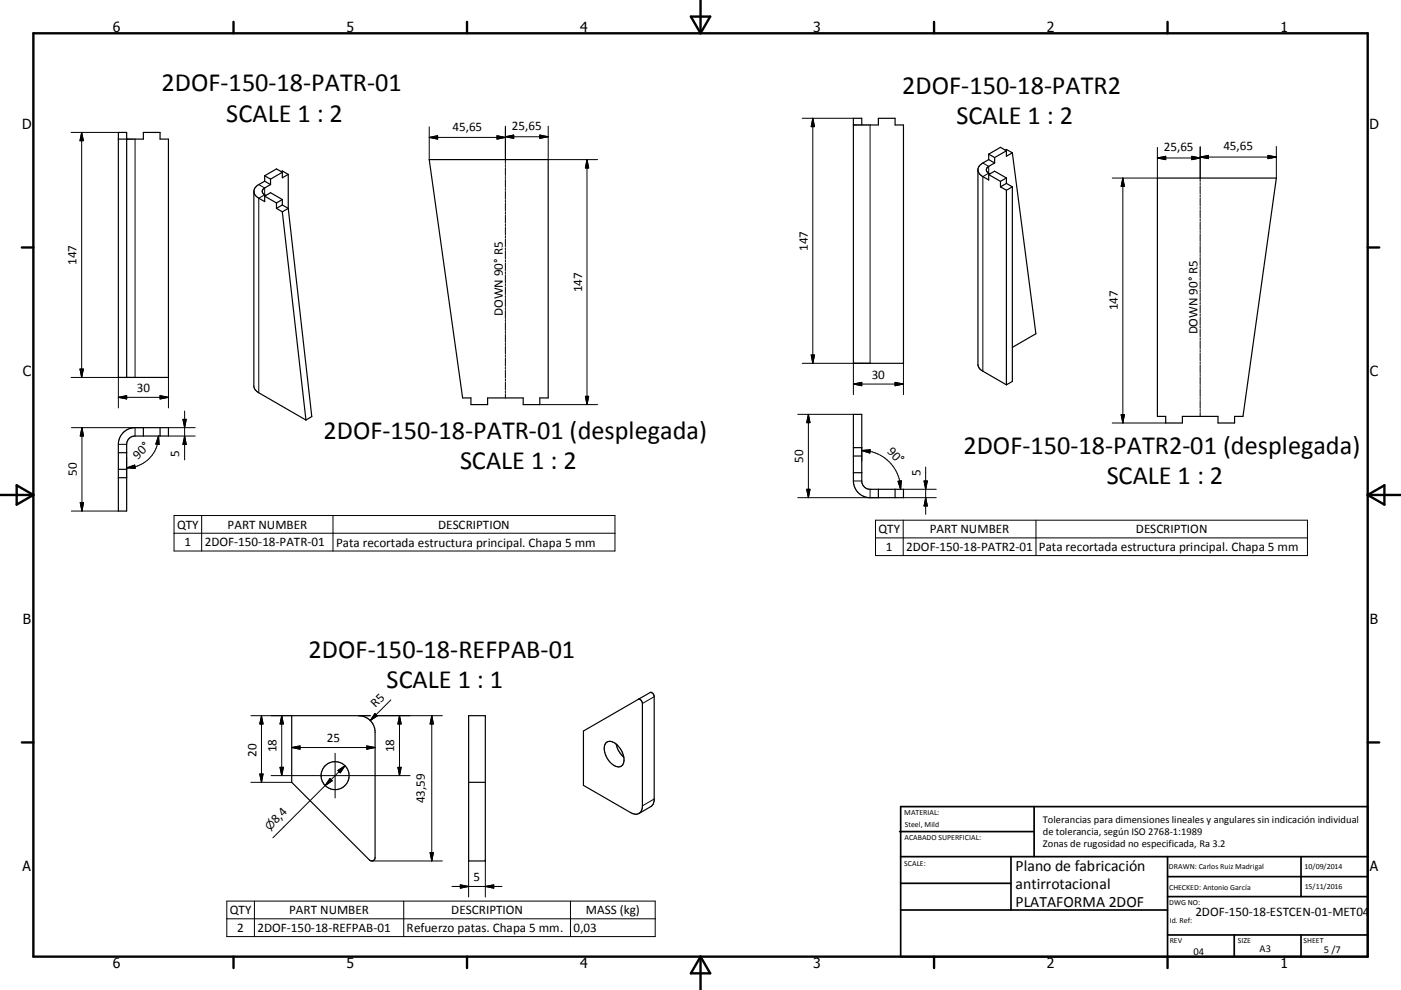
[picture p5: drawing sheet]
<svg xmlns="http://www.w3.org/2000/svg" width="420mm" height="297mm" viewBox="0 0 420 297" stroke-linecap="round" stroke-linejoin="round" font-family="sans-serif">
<g fill="none" stroke="#000" stroke-width=".36">
<path d="M255.9 37.5h7.4v-2h5.1v2h2.5v71.5h-15v-73.5h2.5v2M35.5 41.7h7.5v-2h5v2h2.5v71.5h-15v-73.5h2.5v73.5M76.1 57.4v58.4a2.5 2.5 0 0 0 1.5 2l14.1 8.2M79.4 52.7l1.7 1M79.4 52.7v1.7M79.4 54.4l-1.8 1a2.17 2.17 0 0 0-1.5 2 2.17 2.17 0 0 0 1.5 2.1l1.8 1v-1.6M79.4 54.4l1.7 1M79.4 58.9l1.7-1.1 3.5 2.1M79.4 58.9l3.5 2M81.1 53.7v1.7M81.1 55.4l-1.7 1a1.17 1.17 0 0 0-.8 1.3 1.17 1.17 0 0 0 1.1 1M84.3 51.5l.3-.2 1.8 1"/>
<path d="M84.6 51.7l-1.7-1-3.5 2M84.6 51.7l-3.5 2M84.6 51.7v1.6l1.8-1M84.6 59.9v1.6M84.6 59.9l-1.7 1M86.4 52.3v10.2M128.7 47.9h35.7v71.5h-2.6v2h-4.9v-2h-10.7v2h-5v-2h-2.5zM293.2 51.1l.8 1.4 2.4 1.5v-1.6M296.4 47.9l-2.4 1.5-.5 .5-.3 .9v58.5a2.5 2.5 0 0 0 1.5 2.1l7 4M296.4 52.4l3.6 2M296.4 46.3v1.6M296.4 52.4l1.8-1 3.5 2"/>
<path d="M296.4 46.3l1.8 1M296.4 47.9l1.8 1M298.2 48.9l-1.8 1a1.18 1.18 0 0 0-.7 1.3 1.18 1.18 0 0 0 1.1 1M298.2 47.3v1.6M300 56.1l1.7 1M300 54.4v1.7M301.4 45l.3-.2 1.8 1.1M301.7 45.2v1.7l1.8-1M301.7 53.4v1.6M301.7 57.1v58.3M301.7 55l1.8 1.1M301.7 53.4l-1.7 1"/>
<path d="M301.7 55l-1.7 1.1M301.7 45.2l-1.7-1-3.6 2.1M301.7 45.2l-3.5 2.1M303.5 56.1v58.3l-1.8 1M303.5 56.1l-1.8 1M303.5 45.9l7.1 54.2-7.1 4.1M347 53.4h35.7l-10 71.5h-2.6v2h-4.9v-2h-10.7v2h-5v-2h-2.5zM82.9 60.9v1.6M82.9 62.5l1.7 1.1M84.6 61.5l-1.7 1M84.6 61.5l1.8 1M84.6 63.6l7.1 62.4"/>
<path d="M86.4 62.5l-1.8 1.1M86.4 62.5l7.1 62.5-1.8 1M35.5 135.8h2.5M37.1 129.6l1.4-.9 1.5-.4h10.5v2.5h-10a2.5 2.5 0 0 0-2.5 2.5v20h-2.5v-20a5 5 0 0 1 1.6-3.7zM43 128.3v2.5M48 128.3v2.5M255.9 124.3h2.5v20a2.51 2.51 0 0 0 2.5 2.5h10v2.5h-10a5 5 0 0 1-5-5zM255.9 136.8h2.5M255.9 134.3h2.5M35.5 140.8h2.5M35.5 143.3h2.5M255.9 141.8h2.5"/>
<path d="M263.3 146.8v2.5M268.4 146.8v2.5M87.5 214.7h20a5 5 0 0 1 5 5v37.6a.98 .98 0 0 1-.7 .9 .98 .98 0 0 1-1-.2l-23.3-23.3zM140.5 214.7h5v43.6h-5zM174.9 219.3l16.5-9.5a1.21 1.21 0 0 1 1.2 1.3v30.7a2.16 2.16 0 0 1-1 2.2 2.16 2.16 0 0 1-2.5-.2l-14.2-8.2zM191.4 209.8l3.5-2a1.1 1.1 0 0 1 1.2 1v31.3l-.2 1-.6 .7-3.7 2.3M140.5 234.7h5M181.7 222.9a2.61 2.61 0 0 1 3.7 1 5.1 5.1 0 0 1 1.3 5.6 2.45 2.45 0 0 1-3.7-.7 5.3 5.3 0 0 1-1.3-5.9zM184.8 223.3a6.9 6.9 0 0 0 2.2 3.9"/>
<circle cx="100.5" cy="232.7" r="4.2"/>
</g>
<g fill="none" stroke="#000" stroke-width=".3">
<path d="M21.3 39.7h14.2M24.5 39.7v73.5M24.5 39.7l.5 2.5h-1zM128.7 38.1v9.8M151.5 37.9v11.2M164.4 37.9v10h14.8M240.5 35.5h15.4M243.7 35.5v73.5M243.7 35.5l.5 2.5h-1zM260.9 37.5v71.5h-20.4M40.5 41.7v71.5h-19.2M77.6 55.4l1.8 1v2.1l-1.8 1v58.3"/>
<path d="M128.7 41.2h22.8M128.7 41.2l2.5-.5v1zM149 40.7l2.5 .5-2.5 .5zM151.5 49.4v.6M151.5 50.3v2.4M151.5 53v.5M151.5 53.9v2.3M151.5 56.5v.6M151.5 57.4v2.4M151.5 41h12.9M151.5 41l2.5-.5v1zM161.8 40.5l2.6 .5-2.6 .5z"/>
<path d="M176 47.9v73.5M176 47.9l.5 2.5h-1zM294.7 48.9l1.7 1v2.1l-1.7 1v58.4M336.6 53.4v73.5M336.6 53.4l.5 2.5h-1zM347 47.4h12.8M347 47.4l2.5-.5v1zM347 44.2v9.2h-13.5M357.3 46.9l2.5 .5-2.5 .5zM359.8 43.9v10.7M359.8 54.9v.6M359.8 55.8v2.4"/>
<path d="M359.8 58.5v.6M359.8 59.4v2.4M359.8 47.1h22.9M359.8 47.1l2.5-.5v1zM380.1 46.6l2.6 .5-2.6 .5zM382.7 43.9v9.5M151.5 60.1v.6M151.5 61v2.4M151.5 63.7v.6M151.5 64.6v2.4M151.5 67.3v.5M151.5 68.2v2.3"/>
<path d="M151.5 70.8v.6M151.5 71.7v2.4M151.5 74.4v.6M151.5 75.3v2.4M151.5 78v.6M151.5 78.9v2.4M359.8 62.1v.5M359.8 62.9v2.4M359.8 65.6v.6M359.8 66.5v2.4M359.8 69.2v.6M359.8 70.1v2.4"/>
<path d="M359.8 72.8v.6M359.8 73.7v2.4M359.8 76.4v.5M359.8 77.2v2.4M359.8 79.9v.6M151.5 81.6v.5M151.5 82.5v2.3M151.5 85.1v.6M151.5 86v2.4M151.5 88.7v.6M151.5 89.6v2.4M151.5 92.3v.6"/>
<path d="M151.5 93.2v2.4M151.5 95.9v.6M151.5 96.8v2.3M151.5 99.4v.6M359.8 80.8v2.4M359.8 83.5v.6M359.8 84.4v2.4M359.8 87.1v.6M359.8 88v2.3M359.8 90.7v.5M359.8 91.5v2.4M359.8 94.2v.6"/>
<path d="M359.8 95.1v2.4M359.8 97.8v.6M359.8 98.7v2.4M24 110.7h1l-.5 2.5zM35.5 119.2l2.5-.5v1zM35.5 119.2h15M35.5 113.2v9.2M48 118.7l2.5 .5-2.5 .5zM50.5 113.2v9.2M151.5 100.3v2.4M151.5 103v.6M151.5 103.9v2.4"/>
<path d="M151.5 106.6v.6M151.5 107.5v2.4M151.5 110.2v.5M151.5 111.1v2.3M151.5 113.7v.6M151.5 114.6v2.4M151.5 117.3v.6M151.5 118.2v1.2M175.5 118.9h1l-.5 2.5zM243.2 106.5h1l-.5 2.5zM255.9 115.2h15M255.9 115.2l2.5-.5v1z"/>
<path d="M255.9 109v9.4M268.4 114.7l2.5 .5-2.5 .5zM270.9 109v9.4M359.8 101.4v.6M359.8 102.3v2.4M359.8 105v.5M359.8 105.8v2.4M359.8 108.5v.6M359.8 109.4v2.4M359.8 112.1v.6M359.8 113v2.4M359.8 115.7v.6"/>
<path d="M359.8 116.6v2.4M359.8 119.3v.5M21.4 128.3h21.6M24.6 128.3v25M24.6 128.3l.4 2.5h-.9zM35.5 133.3h2.5M38 137.2v6.1M40.5 128.3v2.5M47.5 130.8a9.6 9.6 0 0 1-1.8 5.7 9.6 9.6 0 0 1-5.2 3.5l-2.5 .4M47.5 130.8l.2 2.6-1-.2zM50.5 130.8h8M50.5 128.3h8"/>
<path d="M54.8 125.8h1l-.4 2.5zM55.4 130.8l.4 2.5h-1zM55.4 123.3v14.7M161.8 121.4h17.4M239.2 124.3h16.7M242.4 124.3v25M242.4 124.3l.4 2.5h-.9zM258.4 134.3v4M258.4 135.2a11.6 11.6 0 0 1 8.8 4 11.5 11.5 0 0 1 2.8 7.6M258.4 135.2l2.5-.3-.1 1zM333.5 126.9h16M336.1 124.4h1l-.5 2.5z"/>
<path d="M359.8 120.1v2.4M359.8 122.8v.6M359.8 123.7v1.2M21.4 153.3h14.1M24.1 150.8h.9l-.4 2.5zM38 140.4l2.4-.9 .1 1zM52.2 154.7h132.2v10.6h-132.2zM52.2 160h132.2M60.5 154.7v10.6M99.8 154.7v10.6M239.2 149.3h24.1M241.9 146.8h.9l-.4 2.5z"/>
<path d="M255.9 144.3h2.5M260.9 146.8v2.5M262.5 156.1h129.5v10.6h-129.5zM269.2 144.4l1-.1-.2 2.5zM270.8 156.1v10.6M270.9 146.8h9.8M270.9 149.3h9.8M277 144.3h1l-.5 2.5zM277.5 140.1v14.2M277.5 149.3l.5 2.5h-1zM310.6 156.1v10.6M262.5 161.4h129.5"/>
<path d="M75.2 214.7h12.3M78.4 214.7l.5 2.5h-1zM78.4 214.7v20M84.5 214.7l.5 2.5h-1zM84.5 214.7v18M107.5 214.7h3.6M112.4 214.1l.7 .7-2.1 1.4zM112.9 214.7h19.7M117.2 210l-6.2 6.2M119.8 214.7l.5 2.5h-1zM119.8 214.7v18M129.5 214.7v43.6"/>
<path d="M129.5 214.7l.4 2.5h-1zM196.1 209l-3.5 2.1M75.2 234.7h12.3M77.9 232.2h1l-.5 2.5zM81.3 232.7h41.6M84 230.2h1l-.5 2.5zM87.5 224.3h25M87.5 224.3l2.4-.5v1zM97.5 235.7l-15.7 15.6M98.9 233.6l.7 .6-2.1 1.5zM100.5 226v13.4M101.3 231.2l2.1-1.5-1.4 2.2z"/>
<path d="M103.4 229.7l-5.9 6M110 223.8l2.5 .5-2.5 .5zM119.3 230.2h1l-.5 2.5zM196.1 239.7l-3.5 2.1M111.5 258.3h21.1M128.9 255.8h1l-.4 2.5zM140.5 258.3v10.8M145.5 258.3v10.8M68 270.3h128.4v10.7h-128.4zM68 275.6h128.4M76.3 270.3v10.7M121 270.3v10.7"/>
<path d="M135.5 265.9h15M138 265.5l2.5 .4-2.5 .6zM145.5 265.9l2.5-.4v1zM171 270.3v10.7"/>
</g>
<g fill="none" stroke="#000" stroke-width=".71">
<path d="M10 10h400v277h-400zM70 6.6v3.4M140 6.6v3.4M207.1 5h5.8l-2.9 5zM210 0v10M280 6.6v3.4M350 6.6v3.4M6.6 74.2h3.4M410 74.2h3.5M0 148.5h10M5 145.6l5 2.9-5 2.9zM410 148.5h10.1"/>
<path d="M410 148.5l5.1-2.9v5.8zM6.6 222.7h3.4M410 222.7h3.5M70 287v3.4M140 287v3.4M210 287v10M210 287l2.9 5h-5.8zM280 287v3.4M350 287v3.4"/>
</g>
<g fill="none" stroke="#000" stroke-width=".51">
<path d="M269.7 249.5h40.3M270 242h140v45h-140zM270 257h140M303.1 257v16M310 242v15M350 257v30M390.1 257v12M270 265h33.1M270 273h80M350 269h60M350 263h60M350 280.5h60"/>
<path d="M370 280.5v6.5M390.1 280.5v6.5"/>
</g>
<g fill="#000" stroke="#000" stroke-width=".3">
<path d="M243.7 35.5l.5 2.5h-1zM24.5 39.7l.5 2.5h-1zM128.7 41.2l2.5-.5v1zM149 40.7l2.5 .5-2.5 .5zM151.5 41l2.5-.5v1zM161.8 40.5l2.6 .5-2.6 .5zM176 47.9l.5 2.5h-1zM336.6 53.4l.5 2.5h-1zM347 47.4l2.5-.5v1zM357.3 46.9l2.5 .5-2.5 .5zM359.8 47.1l2.5-.5v1zM380.1 46.6l2.6 .5-2.6 .5z"/>
<path d="M24 110.7h1l-.5 2.5zM35.5 119.2l2.5-.5v1zM48 118.7l2.5 .5-2.5 .5zM175.5 118.9h1l-.5 2.5zM243.2 106.5h1l-.5 2.5zM255.9 115.2l2.5-.5v1zM268.4 114.7l2.5 .5-2.5 .5zM24.6 128.3l.4 2.5h-.9zM38 140.4l2.4-.9 .1 1zM47.5 130.8l.2 2.6-1-.2zM54.8 125.8h1l-.4 2.5zM55.4 130.8l.4 2.5h-1z"/>
<path d="M242.4 124.3l.4 2.5h-.9zM258.4 135.2l2.5-.3-.1 1zM336.1 124.4h1l-.5 2.5zM24.1 150.8h.9l-.4 2.5zM241.9 146.8h.9l-.4 2.5zM269.2 144.4l1-.1-.2 2.5zM277 144.3h1l-.5 2.5zM277.5 149.3l.5 2.5h-1zM78.4 214.7l.5 2.5h-1zM84.5 214.7l.5 2.5h-1zM112.4 214.1l.7 .7-2.1 1.4zM119.8 214.7l.5 2.5h-1z"/>
<path d="M129.5 214.7l.4 2.5h-1zM77.9 232.2h1l-.5 2.5zM84 230.2h1l-.5 2.5zM87.5 224.3l2.4-.5v1zM98.9 233.6l.7 .6-2.1 1.5zM101.3 231.2l2.1-1.5-1.4 2.2zM110 223.8l2.5 .5-2.5 .5zM119.3 230.2h1l-.5 2.5zM128.9 255.8h1l-.4 2.5zM138 265.5l2.5 .4-2.5 .6zM145.5 265.9l2.5-.4v1z"/>
</g>
<g font-size="7.9">
<text x="48.4" y="27.4">2DOF-150-18-PATR-01</text>
<text x="270.5" y="28.1">2DOF-150-18-PATR2</text>
<text x="67.8" y="36.5">SCALE 1 : 2</text>
<text x="286.8" y="37.1">SCALE 1 : 2</text>
<text x="97" y="131.8">2DOF-150-18-PATR-01 (desplegada)</text>
<text x="288.9" y="136.2">2DOF-150-18-PATR2-01 (desplegada)</text>
<text x="137.9" y="140.8">SCALE 1 : 2</text>
<text x="331.8" y="145.2">SCALE 1 : 2</text>
<text x="92.5" y="197.4">2DOF-150-18-REFPAB-01</text>
<text x="115.9" y="206.4">SCALE 1 : 1</text>
</g>
<g font-size="4.7">
<text x="304.5" y="261.2">Plano de fabricación</text>
<text x="304.5" y="266.6">antirrotacional</text>
<text x="304.5" y="272">PLATAFORMA 2DOF</text>
</g>
<g font-size="4.2">
<text x="33.9" y="9.6">6</text>
<text x="103.9" y="9.6">5</text>
<text x="173.9" y="9.6">4</text>
<text x="243.8" y="9.6">3</text>
<text x="313.9" y="9.6">2</text>
<text x="383.9" y="9.6">1</text>
<text x="6.7" y="38.7">D</text>
<text x="410.5" y="38.7">D</text>
<text x="6.9" y="112.9">C</text>
<text x="410.7" y="112.9">C</text>
<text x="6.9" y="187.1">B</text>
<text x="410.7" y="187.1">B</text>
<text x="6.8" y="261.4">A</text>
<text x="410.7" y="261.4">A</text>
<text x="33.9" y="290.4">6</text>
<text x="103.9" y="290.4">5</text>
<text x="173.9" y="290.4">4</text>
<text x="243.8" y="290.4">3</text>
<text x="313.9" y="290.4">2</text>
<text x="383.9" y="290.4">1</text>
</g>
<g font-size="3.9">
<text x="135.6" y="39.2">45,65</text>
<text x="153.4" y="38.9">25,65</text>
<text x="348.9" y="45.4">25,65</text>
<text x="366.8" y="45">45,65</text>
<text x="242.1" y="75.3" transform="rotate(-90 242.1 75.3)">147</text>
<text x="22.9" y="79.5" transform="rotate(-90 22.9 79.5)">147</text>
<text x="174.5" y="87.6" transform="rotate(-90 174.5 87.6)">147</text>
<text x="150.7" y="94.8" transform="rotate(-90 150.7 94.8)">DOWN 90° R5</text>
<text x="335.1" y="93.1" transform="rotate(-90 335.1 93.1)">147</text>
<text x="359" y="100.3" transform="rotate(-90 359 100.3)">DOWN 90° R5</text>
<text x="261.4" y="113.7">30</text>
<text x="41" y="117.7">30</text>
<text x="41.3" y="137.9" transform="rotate(-45 41.3 137.9)">90°</text>
<text x="53.8" y="137.2" transform="rotate(-90 53.8 137.2)">5</text>
<text x="265.9" y="135.6" transform="rotate(45 265.9 135.6)">90°</text>
<text x="23" y="142.8" transform="rotate(-90 23 142.8)">50</text>
<text x="240.8" y="138.9" transform="rotate(-90 240.8 138.9)">50</text>
<text x="275.9" y="142.9" transform="rotate(-90 275.9 142.9)">5</text>
<text x="53.1" y="158.6">QTY</text>
<text x="68.2" y="158.6">PART NUMBER</text>
<text x="131.3" y="158.6">DESCRIPTION</text>
<text x="263.4" y="160">QTY</text>
<text x="278.7" y="159.9">PART NUMBER</text>
<text x="340.5" y="160">DESCRIPTION</text>
<text x="55.3" y="163.9">1</text>
<text x="61.4" y="163.9">2DOF-150-18-PATR-01</text>
<text x="100.8" y="164">Pata recortada estructura principal. Chapa 5 mm</text>
<text x="265.6" y="165.3">1</text>
<text x="271.7" y="165.3">2DOF-150-18-PATR2-01</text>
<text x="311.5" y="165.4">Pata recortada estructura principal. Chapa 5 mm</text>
<text x="112.6" y="212.3" transform="rotate(-45 112.6 212.3)">R5</text>
<text x="76.9" y="227.1" transform="rotate(-90 76.9 227.1)">20</text>
<text x="82.9" y="225.7" transform="rotate(-90 82.9 225.7)">18</text>
<text x="98" y="222.7">25</text>
<text x="118.2" y="225.7" transform="rotate(-90 118.2 225.7)">18</text>
<text x="127.3" y="241" transform="rotate(-90 127.3 241)">43,59</text>
<text x="82.8" y="247.3" transform="rotate(-45 82.8 247.3)">8,4</text>
<text x="142" y="264.4">5</text>
<text x="68.9" y="274.2">QTY</text>
<text x="86.7" y="274.2">PART NUMBER</text>
<text x="135.3" y="274.2">DESCRIPTION</text>
<text x="175.7" y="274.3">MASS (kg)</text>
<text x="358.4" y="274.9">2DOF-150-18-ESTCEN-01-MET04</text>
<text x="71.1" y="279.6">2</text>
<text x="77.2" y="279.6">2DOF-150-18-REFPAB-01</text>
<text x="121.9" y="279.7">Refuerzo patas. Chapa 5 mm.</text>
<text x="172" y="279.6">0,03</text>
</g>
<text font-size="3.3" x="80.9" y="249.3" transform="rotate(-45 80.9 249.3)">⌀</text>
<g font-size="3.1">
<text x="312.7" y="246.8">Tolerancias para dimensiones lineales y angulares sin indicación individual</text>
<text x="312.7" y="250.4">de tolerancia, según ISO 2768-1:1989</text>
<text x="312.7" y="254">Zonas de rugosidad no especificada, Ra 3.2</text>
<text x="357.8" y="286.5">04</text>
<text x="377.6" y="285.6">A3</text>
<text x="396.9" y="285.9">5 /7</text>
</g>
<g font-size="2.4">
<text x="271.1" y="244.4">MATERIAL:</text>
<text x="271.2" y="252">ACABADO SUPERFICIAL:</text>
<text x="271.3" y="248">Steel, Mild</text>
<text x="271.1" y="259.7">SCALE:</text>
<text x="350.4" y="260.8">DRAWN: Carlos Ruiz Madrigal</text>
<text x="391.1" y="260.6">10/09/2014</text>
<text x="350.5" y="267">CHECKED: Antonio García</text>
<text x="391.2" y="266.7">15/11/2016</text>
<text x="350.5" y="271.4">DWG NO:</text>
<text x="350.7" y="276.9">Id. Ref:</text>
<text x="350.7" y="282.8">REV</text>
<text x="371.1" y="282.9">SIZE</text>
<text x="390.8" y="283">SHEET</text>
</g>
</svg>
